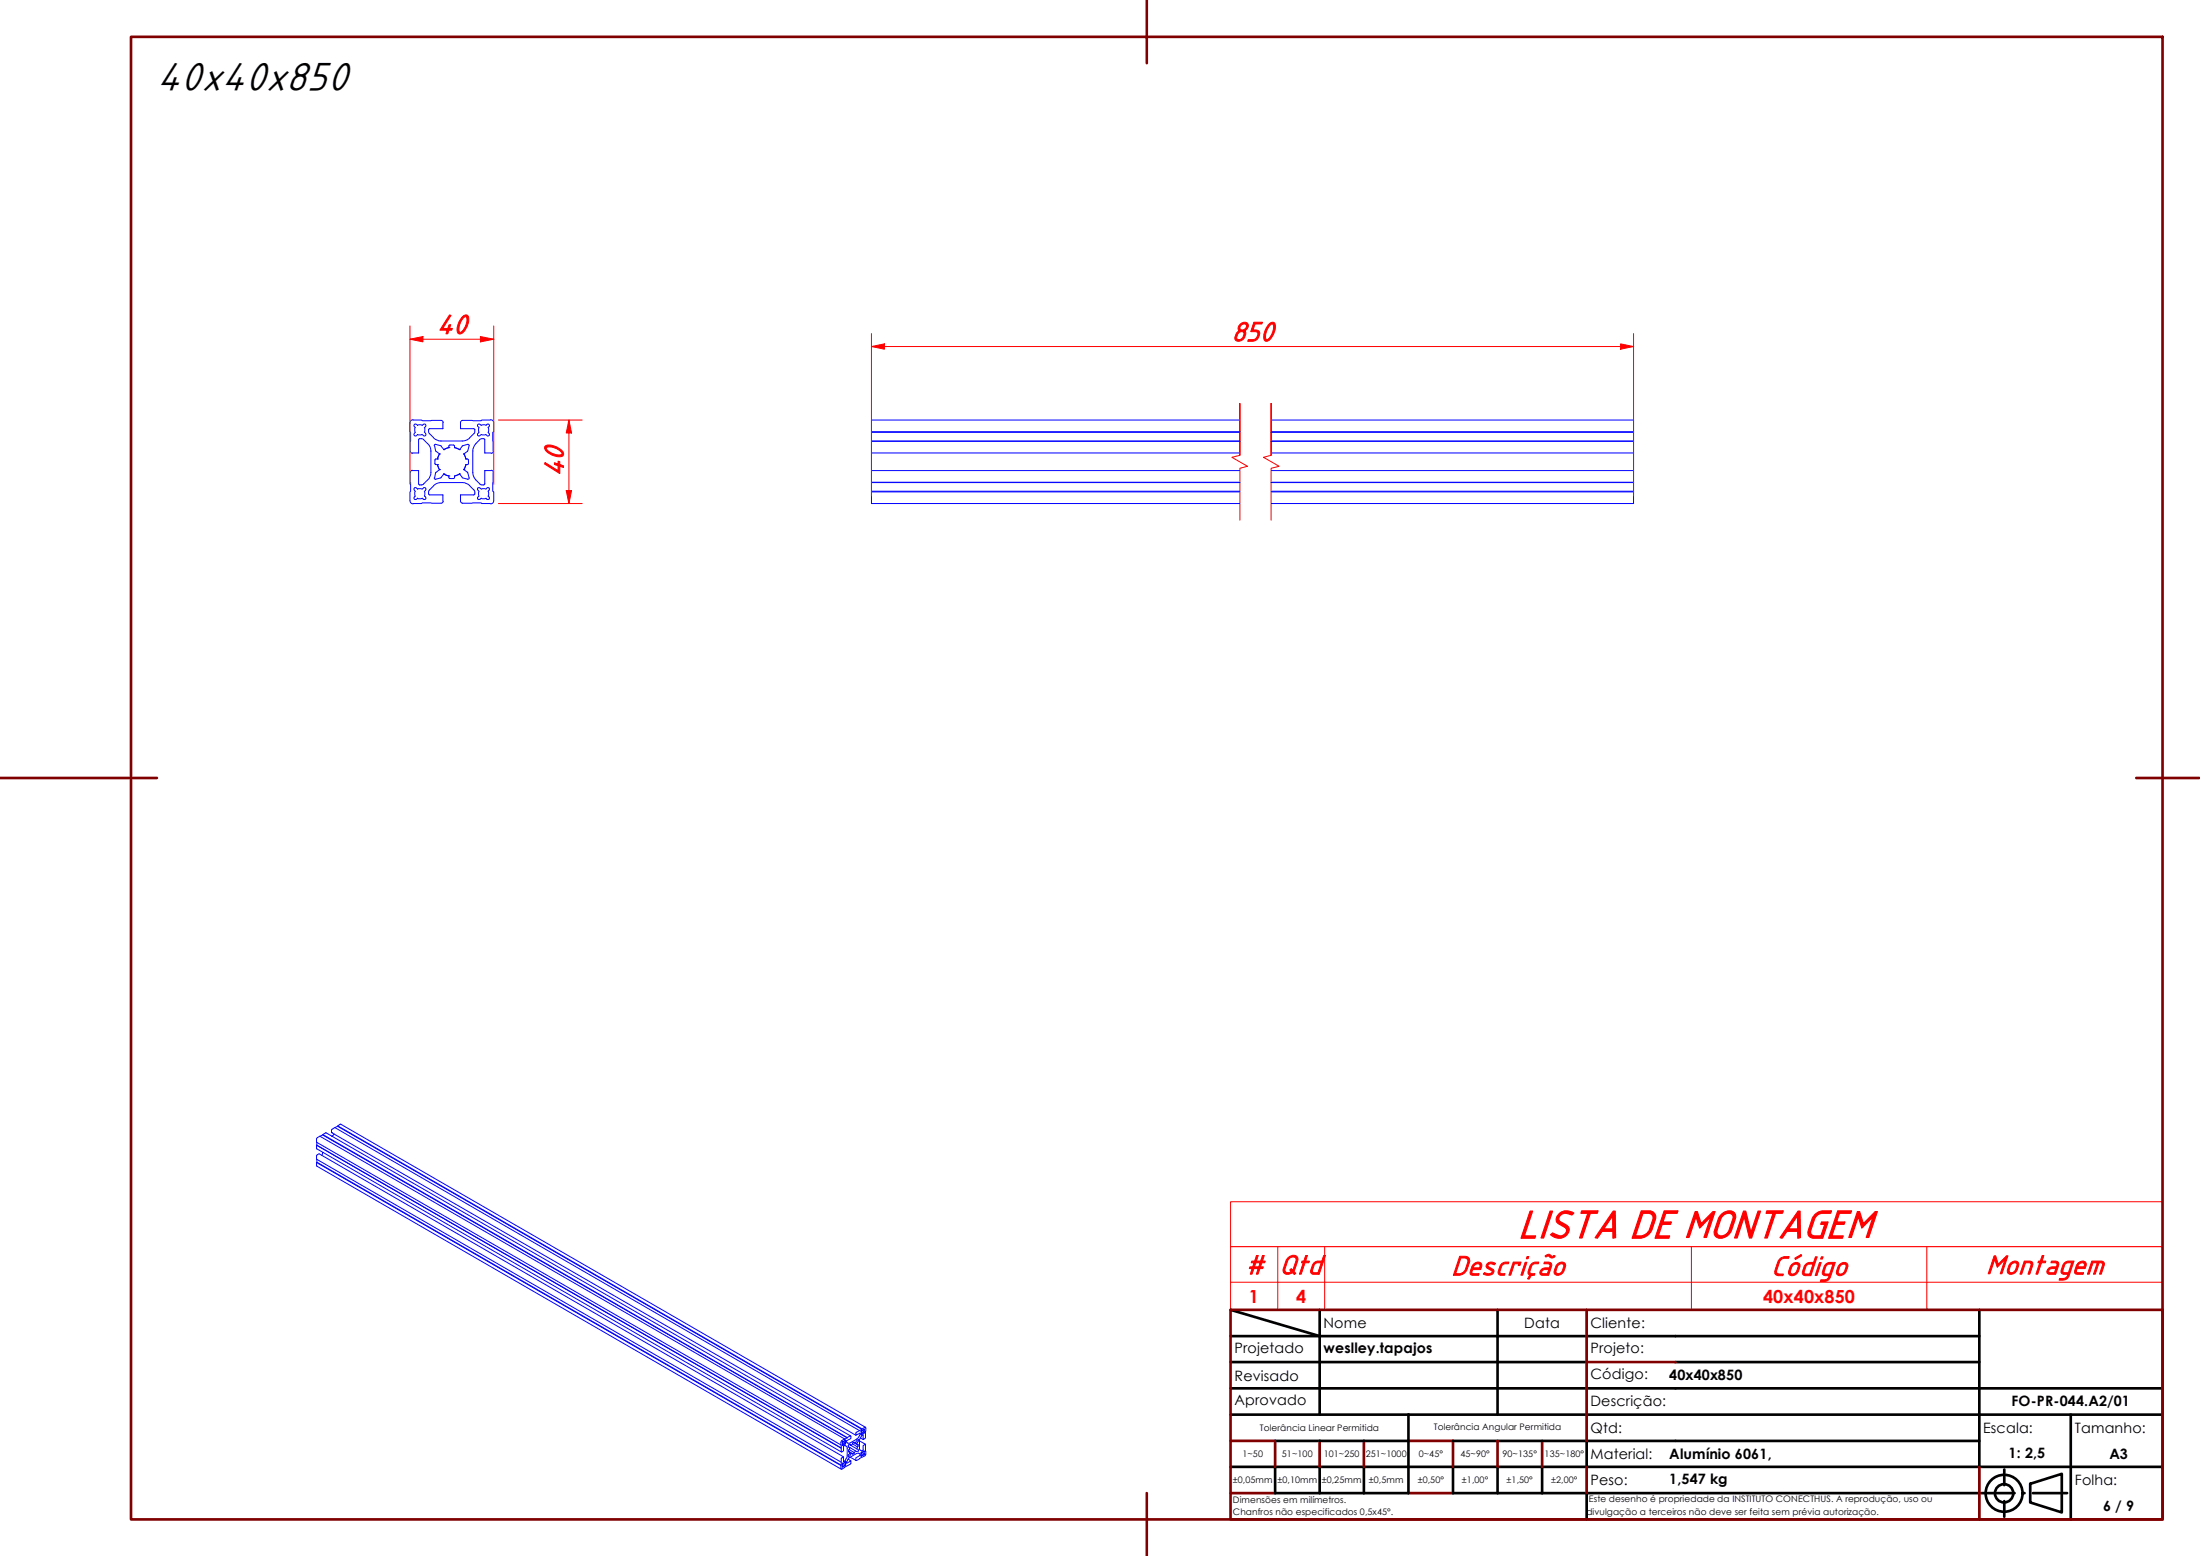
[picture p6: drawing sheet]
<svg xmlns="http://www.w3.org/2000/svg" width="420mm" height="297mm" viewBox="0 0 420 297" stroke-linecap="round" stroke-linejoin="round" font-family="sans-serif">
<!-- layer: Linha Corte (ABNT) -->
<path d="M236.8 86.9v-9.9v9.9l-1.5 .4 3 1.7-1.5 .4v9.9M242.8 86.9v-9.9v9.9l-1.5 .4 3 1.7-1.5 .4v9.9" fill="none" stroke="#f00" stroke-width=".19"/>
<!-- layer: Visible ABNT -->
<g fill="none" stroke="#00f" stroke-width=".19">
<path d="M78.3 95.6a.6 .6 0 0 0 .6 .6M78.4 90.2v3.6l-.1 .1v1.7M78.4 86.1v.2l.4 .2M78.7 89.8h1.2M78.7 86.5h1.2M78.8 89.8l-.4 .2v.2M78.9 80.2h1.6l.1 .1 3.6-.1 .2 .1 .2 .4M78.9 80.1a.6 .6 0 0 0-.6 .6v1.7l.1 .1v3.6M79.1 81.5l.2 .1-.1 .3 .1 .6M79.1 93.6l.2 .2M79.1 82.7a.29 .29 0 0 0 0 .5 .29 .29 0 0 0 .4 0M79.3 93.8l-.1 .3 .1 .6-.2 .2"/>
<path d="M79.3 82.5l-.2 .2M79.5 93.2a.29 .29 0 0 0-.4 0 .29 .29 0 0 0 0 .4M79.6 93.2l.2 .1M79.7 82.9l.3 .1 .6-.1M79.7 81.2l.6-.1 .3 .1M79.7 93.4l.6-.1 .3 .1M79.8 81.2l-.3-.2a.29 .29 0 0 0-.4 0 .29 .29 0 0 0 0 .4M79.8 83l-.2 .1M79.9 89.8v.1M79.9 83.9v2.5M79.9 89.8v2.6M79.9 92.3l.3 .3"/>
<path d="M80.1 83.7l.8 .2M80.2 83.7l-.3 .3M80.6 81.2l.3-.2a.29 .29 0 0 1 .4 0 .29 .29 0 0 1 0 .4l-.2 .2M80.6 83l.2 .1M80.8 93.2l-.2 .1M80.9 93.2a.29 .29 0 0 1 .4 0 .29 .29 0 0 1 0 .4l-.2 .2M80.9 83.9l.8 .8M80.9 92.4l-.8 .2M81 81.6l.1 .6-.1 .3M81 93.8l.1 .6-.1 .3M81.1 82.5l.2 .2a.29 .29 0 0 1 0 .5 .29 .29 0 0 1-.4 0M81.1 94.7l.2 .2a.29 .29 0 0 1 0 .4 .29 .29 0 0 1-.4 0l-.3-.2-.3 .1-.6-.1-.1 .2a.3 .3 0 0 1-.4 0 .3 .3 0 0 1-.1-.4"/>
<path d="M81.7 91.6l-.8 .8M81.7 84.7a2 2 0 0 1 .6 1.4M81.9 94.3l.2 .2M81.9 82v.7l.9 .9M81.9 94v.3M82 93.5l-.1 .4M82 94.5h2.6M82 81.8h2.6M82.1 81.8l-.2 .3M82.3 90.2a2 2 0 0 1-.6 1.4M82.3 86.1v4.1M82.8 92.8l-.8 .7"/>
<path d="M82.8 83.6a2 2 0 0 0 1.4 .6h4.1M82.9 91.2l.1 .2 .2 .1M83 85.1l.3 1.1M83.2 90.3l-.2 .9M83.2 84.8l.9 .3M83.2 84.8l-.2 .1-.1 .2M83.3 90.1l-.1 .2M83.3 86.2l.6 .5M83.6 88.7l.3 1M83.6 88.7h.1M83.6 87.6h.1M83.6 87.6l-.5 .1v.8l.2 .2h.3"/>
<path d="M83.9 89.6h.1M83.9 86.7h.1M83.9 89.6l-.6 .6M83.9 86.7l-.3 .9M83.9 86.6l-.3 1M84.1 91.2l-.9 .3M84.2 85.1l.1 .1M84.3 85.2l.5 .6M84.3 91.1l-.1 .1M84.6 80.6v1.2M84.6 94.5v1.2M84.6 95.6l-.2 .4-.2 .1-3.6-.1-.1 .1h-1.6"/>
<path d="M84.8 90.5l.9 .4M84.8 90.5h.1M84.8 85.8h.1M84.8 90.5l-.5 .6M85.7 85.5l-.9 .3M85.7 90.9h.1M85.7 85.5h.1M85.7 85.1v.4M85.7 90.9v.3M85.7 91.2l.2 .2M85.9 91.3h.7M85.9 85h.7"/>
<path d="M85.9 85l-.2 .1M86.6 85l.2 .1v.4l1 .3M86.8 91.2l-.2 .2M87.8 85.8h.1M87.8 90.5h.1M87.8 90.5l.5 .6M87.8 90.5l-1 .4v.3M87.9 95.6l.1 .3 .4 .2M87.9 81.8h2.6l.2 .3M87.9 94.5v1.2M88.2 91.1l1.1 .4 .2-.1 .1-.2M88.3 85.2l-.5 .6"/>
<path d="M88.3 92.1a2 2 0 0 1 1.4 .6M88.3 92.1h-4.1a2 2 0 0 0-1.4 .6M88.3 96.1l3.6-.1 .1 .1h1.7M88.4 80.2l-.4 .3-.1 .2 .1 1.1M88.6 86.6l.4 1M88.6 86.7l.4 .9M88.6 86.7h.1M88.6 89.6h.1M88.6 89.6l.7 .6M89 87.6h.1M89 88.7h.1M89 87.6h.3l.2 .2-.1 .8-.4 .1"/>
<path d="M89 88.7l-.4 1M89.3 90.1v.2M89.3 86.2l-.7 .5M89.3 90.3l.3 .9M89.6 85.1l-.1-.2-.2-.1-1.1 .4M89.6 85.1l-.3 1.1M89.7 83.6a2 2 0 0 1-1.4 .6M89.7 92.8l.8 .7M90.3 90.2v.4a3.4 3.4 0 0 0 1.4 1.9l.7 .1M90.3 86.1v4.1M90.5 82.8l-.8 .8M90.5 93.5l.2 .4"/>
<path d="M90.7 94.3l-.2 .2h-2.5M90.7 82l-.2 .8M90.7 94v.3M91.3 82.7a.29 .29 0 0 0 0 .5 .29 .29 0 0 0 .4 0M91.3 94.9a.29 .29 0 0 0 0 .4 .29 .29 0 0 0 .4 0l.2-.2M91.3 81.5l.1 .1M91.3 93.6l.1 .2M91.4 82.5l-.1 .2M91.4 94.7l-.1 .2M91.5 81.6l-.1 .3 .1 .6M91.5 93.8l-.1 .3 .1 .6M91.7 93.2a.29 .29 0 0 0-.4 0 .29 .29 0 0 0 0 .4"/>
<path d="M91.7 93.2l.2 .1M91.9 81.2l-.2-.2a.29 .29 0 0 0-.4 0 .29 .29 0 0 0 0 .4M91.9 83l-.2 .1M91.9 82.9l.3 .1 .6-.1M91.9 95.1l.3 .1 .6-.1 .2 .2M91.9 81.2l.6-.1 .3 .1M91.9 93.4l.6-.1 .3 .1M92.4 83.7l.2 .3M92.4 83.7l-.5 .1-.3 .1a2.94 2.94 0 0 0-1.3 2.2M92.6 92.3l-.2 .3M92.6 86.4l1.2 .1M92.6 83.9v2.6"/>
<path d="M92.8 83l.2 .1M93 81l-.2 .2M93 93.2l-.2 .1M93 81a.29 .29 0 0 1 .4 0 .29 .29 0 0 1 0 .4l-.2 .2M93 93.2a.29 .29 0 0 1 .4 0 .29 .29 0 0 1 0 .4l-.2 .2M93.2 82.5l.2 .2a.29 .29 0 0 1 0 .5 .29 .29 0 0 1-.4 0M93.2 94.7l.2 .2a.29 .29 0 0 1 0 .4 .29 .29 0 0 1-.4 0M93.2 81.6l.1 .6-.1 .3M93.2 93.8l.1 .6-.1 .3M93.7 80.2h-1.7l-.1 .1-3.6-.1M93.7 80.1a.6 .6 0 0 1 .6 .7v1.6l-.2 .1 .1 3.6M93.8 89.8h-1.2v2.6"/>
<path d="M93.8 89.8l.4 .2v.2M94.2 90.2l-.1 3.6 .2 .1v1.7M94.2 86.1v.2l-.4 .2M94.3 95.6a.6 .6 0 0 1-.6 .6M166.4 89.8h70.4M166.4 92.1h70.4M166.4 93.8h70.4M166.4 93.9h70.4M166.4 82.4h70.4M166.4 82.5h70.4M166.4 84.2h70.4M166.4 84.3h70.4"/>
<path d="M166.4 86.5h70.4M236.8 80.2h-70.4v15.9h70.4M242.8 80.2h69.2v15.9h-69.2M242.8 89.8h69.2M242.8 92.1h69.2M242.8 93.8h69.2M242.8 93.9h69.2M242.8 82.4h69.2M242.8 82.5h69.2M242.8 84.2h69.2M242.8 84.3h69.2M242.8 86.5h69.2"/>
<path d="M60.5 218.6l100.2 57.9M60.5 218v1.3l100.2 57.9M61.2 216.9l1.1-.6 100.1 57.8M61.6 216.6l100.2 57.9M61.7 216.6l100.1 57.8M63.3 216.2v-.5l.6-.4 100.2 57.8M63.3 216.2h.1M63.3 216.2l100.1 57.8M63.4 216.9h.1M63.8 216.5l-.4 .4M64 215.3l1.1-.7 100.2 57.9M64.5 215l100.1 57.8"/>
<path d="M64.5 214.9l100.2 57.9M60.5 221.9l100.1 57.9M60.5 221.3v1.3l100.2 57.9M60.5 221.9l100.2 57.8M61.6 220l-.1 .6M61.6 220h.1M160.9 279.9l-.1 .2 .2-.1M160.9 279.6v.3M160.9 275.7l-.1 .3 .2-.2M160.9 275.4v.3M160.9 275.4l.4 .2M160.9 275.7l.1 .1"/>
<path d="M160.9 279.6l.4 .2M160.9 279.9l.1 .1M161 279.3l-.2 .1 .1 .2M161 275.2l-.2 .1 .1 .1M161 275.2l.4 .2M161 279.3l.4 .3M161.1 278.1l-100.1-57.8-.5 .3v.7l100.2 57.8M161.3 274.7l-100.2-57.8-.6 .4v.7l100.1 57.8M161.3 279.8l-.3 .2M161.3 279.2l-.3 .1M161.3 279.2l.2-.2-.1 .3M161.3 275.6l-.3 .2"/>
<path d="M161.3 275.1l-.3 .1M161.3 275.1l.2-.2-.1 .2M161.3 275.1h.1M161.3 279.2l.1 .1M161.4 279.6l.1 .1-.2 .1M161.4 279.3v.3M161.4 275.1v.3M161.4 275.4l.1 .1v.1h-.2M162 278.6l.5 .3M162.1 276.2l.2 .1M162.1 277l.1 .1M162.2 277.1l.6 .4v.1l.3-.3"/>
<path d="M162.2 276.7l-.1 .5 .1-.1M162.2 277.1l.1 .3M162.2 276.7l.9 .6M162.3 275.8l.3 .2-.2-.2-.4 .2 .1 .3h.2M162.3 276.3l1.3 .8 .3-.1v-.3l-.3-.1M162.3 276.3l-.1 .4M162.3 277.4l-.2 .3-.1 .4 .4-.2 .2-.4M162.3 277.4l.3 .1M162.4 278.2l1.1 .6M162.6 277.5h.2M162.8 275.6l1 .6 .1-.4h-.1M162.8 275.6l-.2 .4 1 .6"/>
<path d="M163 275.4h.1v-.1l-.3 .1v.2M163.4 275.4h-.3l.7 .4M163.4 277l-.3 .3M163.6 275.1l.4-.3-.4 .8-.2-.2zM163.6 275.6l.2 .2M163.8 276.2l-.2 .4M164.1 275.1v1.4a.41 .41 0 0 0 .3 .4 .41 .41 0 0 0 .4-.1v-.8l.4-.3 .1 2.1-1.9 1v-.5l.9-.4a.42 .42 0 0 0-.2-.5 .42 .42 0 0 0-.5 .1l-1.2 .7M164.1 275.1l1.2 .6M164.3 274.5l.5-.6v.9l.5-.3v-2l-1.7 .9-.2 .1v.5l.8-.4a1.07 1.07 0 0 1-.6 1.2l-1.4 .7h-.3l-.2-.2v-.2l.8-.5v-.5h-.1l-1.6 .9-.2 .3 .1 1.9 .4-.2v-1a.46 .46 0 0 1 .5 0 .46 .46 0 0 1 .2 .5v1.3a1.12 1.12 0 0 1-.7 1.2v-.9l-.4 .3v2.1l1.7-1 .1-.1v-.5l-.8 .4a1.51 1.51 0 0 1 .7-1.1M164.3 274.5l-.2 .6M164.3 274.5l.5 .3M164.5 277.5v.3"/>
<path d="M164.5 277.8v.3l.2-.2M164.5 273.4v.3M164.5 273.7v.2l.2-.2M164.5 273.4l.4 .1M164.5 273.7h.2M164.5 277.5l.4 .2M164.5 277.8l.2 .1M164.7 277.3l-.2-.1-.1 .2 .1 .1M164.7 273.1l-.3 .1 .1 .2M164.7 273.1l.3 .3M164.7 277.3l.3 .2M164.9 277.1l-.2 .2"/>
<path d="M164.9 277.1l.2-.1-.1 .2M164.9 277.7l-.2 .2M164.9 273l-.2 .1M164.9 273l.2-.2-.1 .2M164.9 273.5l-.2 .2M164.9 273h.1M164.9 277.1l.1 .1M165 277.2v.3M165 277.5l.1 .2h-.2M165 273v.4M165 273.4l.1 .1h-.2"/>
</g>
<path d="M244 238v12M253 238v12M323 238v12M368 238v12M413 238v-8.6h-178v20.6h178v-5.2h-178" fill="none" stroke="#f00" stroke-width=".19"/>
<path d="M235 238h178v6.8" fill="none" stroke="#f00" stroke-width=".22"/>
<!-- layer: Borda A3/A4 (ABNT) -->
<g fill="none" stroke="#800000" stroke-width=".51">
<path d="M25 7h388v283.1h-388zM219 0v12.1M0 148.5h30M408 148.5h12M235 250h178v40.1h-178zM303 250v25.1M235 275.1h8.5v4.9M252 275.1v4.9M260.5 275.1v4.9M269 275.1h8.5v4.9M286 275.1v4.9M294.5 275.1v4.9"/>
<path d="M303 260h17M219 285v12M235 285h8.5M269 285h8.5M303 280v5M378 280v10.1"/>
</g>
<g fill="none" stroke="#000" stroke-width=".51">
<path d="M235 255.1h143M235 250l17 5.1M252 250v20.1M286 250v10M378 250v30M235 260h51M235 265h178M235 270.1h178M243.5 275.1h25.5M269 270.1v14.9h-25.5v-5M277.5 275.1h25.5M286 260h17"/>
<path d="M286 260v10.1M303 275.1h75M303 275.1v4.9M320 260h58M395.5 270.1v20M235 280h178M252 280v5M260.5 280v5M277.5 280v5h100.5M286 280v5M294.5 280v5M303 285v5.1"/>
<path d="M378.3 285h6.4M382.8 280.5v3M382.8 286.6v2.9M386.3 285h.4M387.7 283.3l6.1-1.9v7.3l-6.1-1.9zM388.2 285h6.6"/>
<circle cx="382.7" cy="285.1" r="3.5"/>
<circle cx="382.7" cy="285.1" r="1.75"/>
</g>
<path d="M78.3 64.8h2.5" fill="none" stroke="#f00" stroke-width=".19"/>
<path d="M78.3 64.8l2.5-.6v1.1z" fill="#f00"/>
<path d="M78.3 64.8l2.5-.6v1.1zM91.8 64.8h2.5" fill="none" stroke="#f00" stroke-width=".19"/>
<path d="M91.8 64.2l2.5 .6-2.5 .5z" fill="#f00"/>
<path d="M78.3 62.2v30.2M80.8 64.8h11M91.8 64.2l2.5 .6-2.5 .5zM94.3 62.2v30.2M108.6 93.6v2.5" fill="none" stroke="#f00" stroke-width=".19"/>
<path d="M108.1 93.6h1.1l-.6 2.5z" fill="#f00"/>
<path d="M108.1 93.6h1.1l-.6 2.5zM108.6 80.2v2.5" fill="none" stroke="#f00" stroke-width=".19"/>
<path d="M108.6 80.2l.6 2.5h-1.1z" fill="#f00"/>
<path d="M309.5 66.2h2.5M95.2 96.1h16M95.2 80.2h16M108.6 80.2l.6 2.5h-1.1zM108.6 82.7v10.9" fill="none" stroke="#f00" stroke-width=".19"/>
<path d="M309.5 65.6l2.5 .6-2.5 .5z" fill="#f00"/>
<path d="M166.4 66.2h2.5M309.5 65.6l2.5 .6-2.5 .5z" fill="none" stroke="#f00" stroke-width=".19"/>
<path d="M166.4 66.2l2.5-.6v1.1z" fill="#f00"/>
<path d="M166.4 66.2l2.5-.6v1.1zM166.4 63.7v31M168.9 66.2h140.6M312 63.7v31" fill="none" stroke="#f00" stroke-width=".19"/>
<text font-size="8.2" x="30" y="17.2">40x40x850</text>
<text font-size="8.1" fill="#f00" x="289.9" y="236.3">LISTA DE MONTAGEM</text>
<g font-size="5.6" fill="#f00">
<text x="83.4" y="63.7">40</text>
<text x="235.2" y="65.1">850</text>
<text x="107.6" y="91" transform="rotate(-90 107.6 91)">40</text>
<text x="237.8" y="243.2">#</text>
<text x="244.3" y="243.2">Qtd</text>
<text x="277.2" y="243.4">Descrição</text>
<text x="338.3" y="243.4">Código</text>
<text x="379.3" y="243.2">Montagem</text>
</g>
<g font-size="3.4" fill="#f00">
<text x="238.5" y="248.7">1</text>
<text x="247.5" y="248.7">4</text>
<text x="336.7" y="248.7">40x40x850</text>
</g>
<g font-size="2.7">
<text x="252.8" y="253.5">Nome</text>
<text x="291.1" y="253.5">Data</text>
<text x="303.8" y="253.5">Cliente:</text>
<text x="235.8" y="258.3">Projetado</text>
<text x="235.8" y="263.6">Revisado</text>
<text x="252.8" y="258.3">weslley.tapajos</text>
<text x="303.8" y="263.3">Código:</text>
<text x="303.8" y="258.3">Projeto:</text>
<text x="318.8" y="263.5">40x40x850</text>
<text x="235.8" y="268.3">Aprovado</text>
<text x="303.8" y="268.3">Descrição:</text>
<text x="384.2" y="268.4">FO-PR-044.A2/01</text>
<text x="303.8" y="273.5">Qtd:</text>
<text x="378.8" y="273.5">Escala:</text>
<text x="396.2" y="273.5">Tamanho:</text>
<text x="303.8" y="278.6">Material:</text>
<text x="318.8" y="278.5">Alumínio 6061,</text>
<text x="383.6" y="278.4">1: 2,5</text>
<text x="402.8" y="278.6">A3</text>
<text x="303.8" y="283.5">Peso:</text>
<text x="318.8" y="283.3">1,547 kg</text>
<text x="396.2" y="283.6">Folha:</text>
<text x="401.6" y="288.4">6 / 9</text>
</g>
<g font-size="1.7">
<text x="240.6" y="273.2">Tolerância Linear Permitida</text>
<text x="273.8" y="273">Tolerância Angular Permitida</text>
<text x="237.3" y="278.2">1~50</text>
<text x="244.8" y="278.2">51~100</text>
<text x="252.9" y="278.2">101~250</text>
<text x="260.9" y="278.2">251~1000</text>
<text x="271" y="278.2">0~45°</text>
<text x="279" y="278.2">45~90°</text>
<text x="287" y="278.2">90~135°</text>
<text x="295" y="278.2">135~180°</text>
<text x="235.5" y="286.9">Dimensões em milímetros.</text>
<text x="235.5" y="283.1">±0,05mm</text>
<text x="244" y="283.1">±0,10mm</text>
<text x="252.5" y="283.1">±0,25mm</text>
<text x="261.4" y="283.1">±0,5mm</text>
<text x="270.8" y="283.1">±0,50°</text>
<text x="279.2" y="283.1">±1,00°</text>
<text x="287.7" y="283.1">±1,50°</text>
<text x="296.2" y="283.1">±2,00°</text>
<text x="303.5" y="286.8">Este desenho é propriedade da INSTITUTO CONECTHUS. A reprodução, uso ou</text>
<text x="235.5" y="289.2">Chanfros não especificados 0,5x45°.</text>
<text x="303" y="289.2">divulgação a terceiros não deve ser feita sem prévia autorização.</text>
</g>
</svg>
